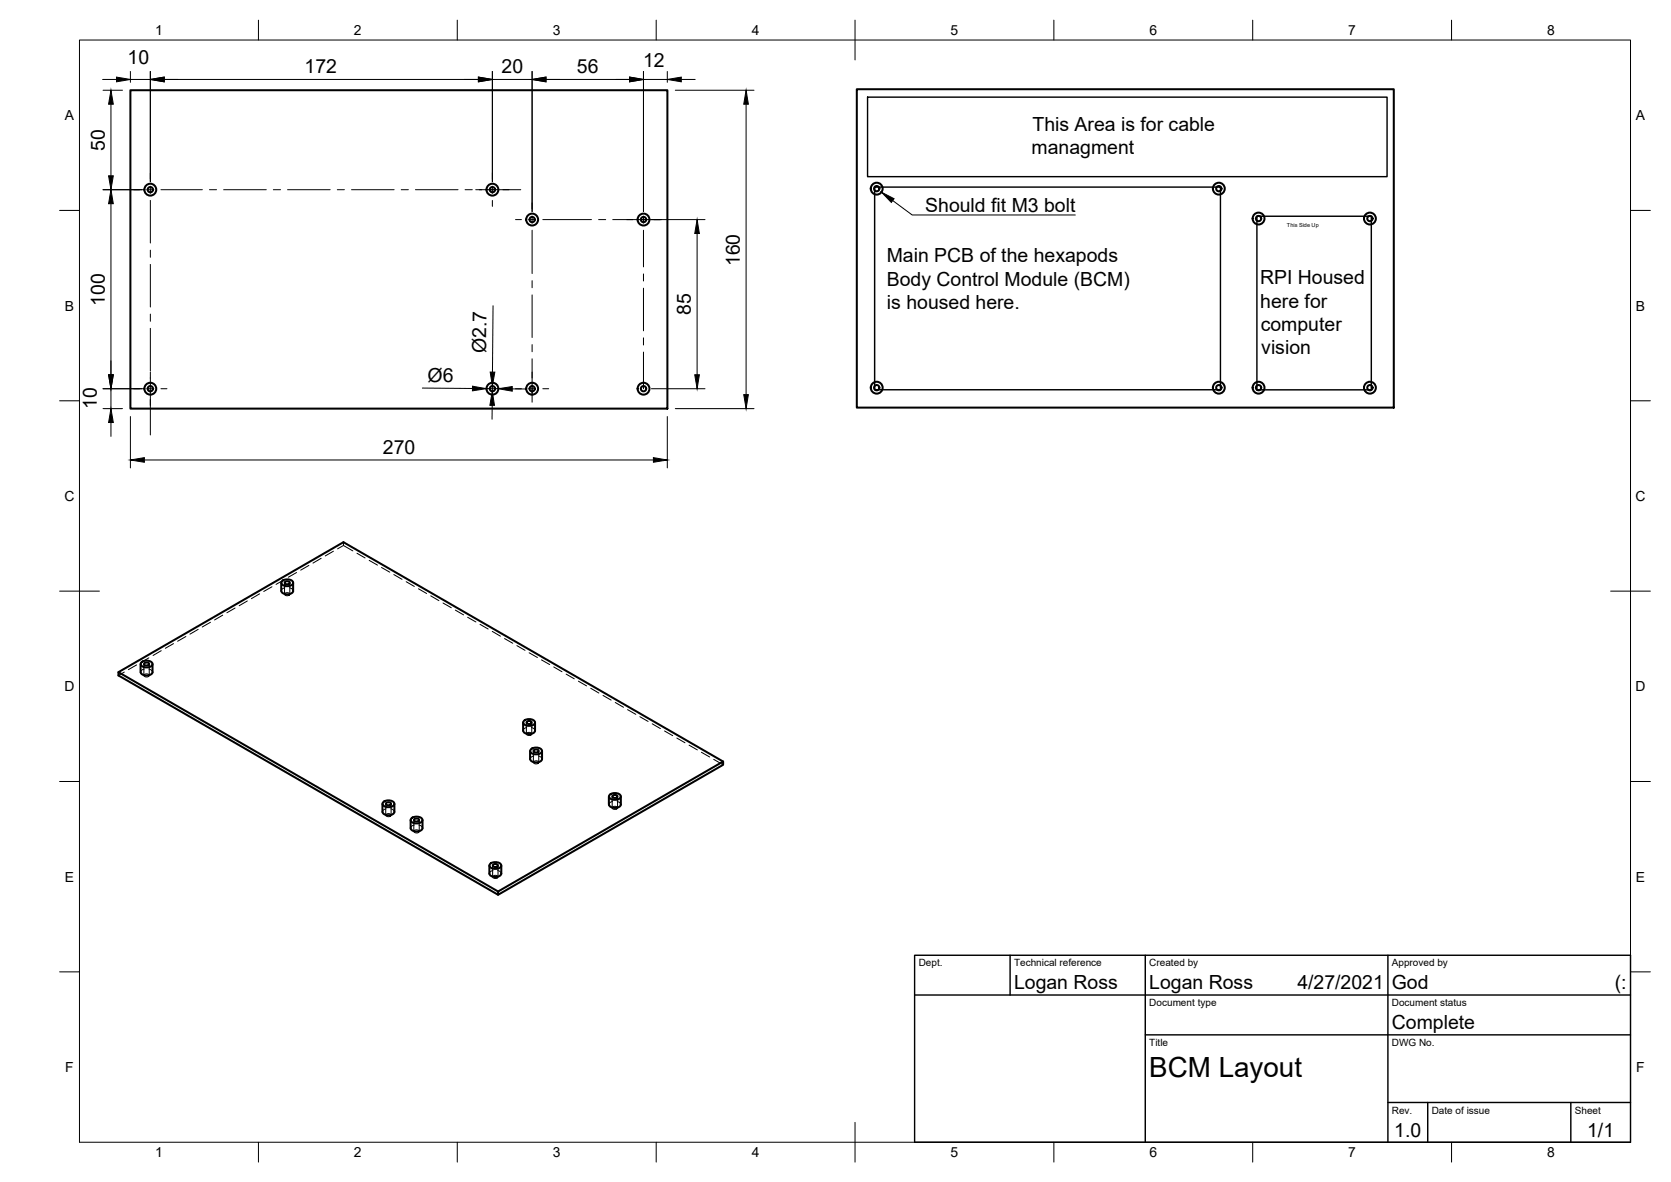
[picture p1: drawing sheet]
<svg xmlns="http://www.w3.org/2000/svg" width="420mm" height="297mm" viewBox="0 0 420 297" stroke-linecap="round" stroke-linejoin="round" font-family="sans-serif">
<!-- layer: Visible -->
<g fill="none" stroke="#000" stroke-width=".51">
<path d="M32.8 22.7h135v80h-135zM215.4 22.4h135.1v80h-135.1zM70.7 146.5v2M70.7 148.5a1.73 1.73 0 0 0 3 0M70.9 146.1a1.95 1.95 0 0 1 2.8 .2 1.29 1.29 0 0 1-1.7 1 .9 .9 0 0 1-1-.3 .9 .9 0 0 1-.1-.9zM71.8 146.2l.4-.1a.52 .52 0 0 1 .7 .4l-.7 .3a.52 .52 0 0 1-.6-.5zM73.7 146.5v2M29.8 168.9l95.4 55.1M35.3 166.9v2M35.5 166.5a1.95 1.95 0 0 1 2.8 .2 1.29 1.29 0 0 1-1.7 1 .9 .9 0 0 1-.9-.2 .9 .9 0 0 1-.2-1zM36.4 166.6l.5-.1a.52 .52 0 0 1 .6 .5l-.6 .3a.52 .52 0 0 1-.7-.5zM38.4 166.9v2a1.73 1.73 0 0 1-3 0"/>
<path d="M131.5 181.6v2M131.7 181.2a1.95 1.95 0 0 1 2.8 .2 1.29 1.29 0 0 1-1.7 1 .9 .9 0 0 1-.9-.2 .9 .9 0 0 1-.2-1zM132.6 181.3l.4-.1a.52 .52 0 0 1 .7 .5l-.7 .3a.52 .52 0 0 1-.6-.5zM133.3 188.7v2.1M133.5 188.3a1.95 1.95 0 0 1 2.8 .3 1.29 1.29 0 0 1-1.7 1 .9 .9 0 0 1-1-.3 .9 .9 0 0 1-.1-1zM134.3 188.4l.5-.1a.52 .52 0 0 1 .6 .5l-.6 .3a.52 .52 0 0 1-.6-.5zM134.5 181.6v2a1.73 1.73 0 0 1-2.9 0M136.3 188.7v2.1a1.73 1.73 0 0 1-3 0M153.3 199.8a1.95 1.95 0 0 1 2.8 .2 1.29 1.29 0 0 1-1.7 1 .9 .9 0 0 1-1-.3 .9 .9 0 0 1-.1-.9zM154.1 199.9l.5-.1a.52 .52 0 0 1 .7 .4l-.7 .3a.52 .52 0 0 1-.6-.5zM181.8 191.4l-56.6 32.6v.9l-95.4-55.2v-.8l56.6-32.6 95.4 55.1v.8l-56.6 32.7M96.2 202v2a1.73 1.73 0 0 0 3 0v-2"/>
<path d="M96.3 201.6a1.95 1.95 0 0 1 2.8 .3 1.29 1.29 0 0 1-1.7 .9 .9 .9 0 0 1-.9-.2 .9 .9 0 0 1-.2-1zM97.2 201.7l.5-.1a.52 .52 0 0 1 .6 .5l-.6 .3a.52 .52 0 0 1-.7-.5zM103.3 206.1v2a1.73 1.73 0 0 0 2.9 0v-2M103.4 205.7a1.95 1.95 0 0 1 2.8 .2 1.29 1.29 0 0 1-1.7 1 .9 .9 0 0 1-.9-.2 .9 .9 0 0 1-.2-1zM104.3 205.8l.4-.1a.52 .52 0 0 1 .7 .5l-.7 .3a.52 .52 0 0 1-.6-.5zM123 217.5v2M123.1 219.5a1.73 1.73 0 0 0 2.9 0M123.2 217.1a1.95 1.95 0 0 1 2.8 .3 1.29 1.29 0 0 1-1.7 1 .9 .9 0 0 1-.9-.3 .9 .9 0 0 1-.2-1zM124.1 217.2l.5-.1a.52 .52 0 0 1 .6 .5l-.6 .3a.52 .52 0 0 1-.7-.5zM126 217.5v2M153.1 200.2v2M153.1 202.2a1.73 1.73 0 0 0 3 0"/>
<path d="M156.1 200.2v2"/>
<circle cx="37.8" cy="47.7" r=".67"/>
<circle cx="37.8" cy="47.7" r="1.49"/>
<circle cx="123.8" cy="47.7" r=".67"/>
<circle cx="123.8" cy="47.7" r="1.49"/>
<circle cx="133.8" cy="55.2" r=".67"/>
<circle cx="133.8" cy="55.2" r="1.49"/>
<circle cx="161.8" cy="55.2" r=".67"/>
<circle cx="161.8" cy="55.2" r="1.49"/>
<circle cx="220.4" cy="47.4" r=".67"/>
<circle cx="220.4" cy="47.4" r="1.49"/>
<circle cx="306.5" cy="47.4" r=".67"/>
<circle cx="306.5" cy="47.4" r="1.49"/>
<circle cx="316.5" cy="54.9" r=".67"/>
<circle cx="316.5" cy="54.9" r="1.49"/>
<circle cx="344.5" cy="54.9" r=".67"/>
<circle cx="344.5" cy="54.9" r="1.49"/>
<circle cx="37.8" cy="97.7" r=".67"/>
<circle cx="37.8" cy="97.7" r="1.49"/>
<circle cx="123.8" cy="97.7" r=".67"/>
<circle cx="123.8" cy="97.7" r="1.49"/>
<circle cx="133.8" cy="97.7" r=".67"/>
<circle cx="133.8" cy="97.7" r="1.49"/>
<circle cx="161.8" cy="97.7" r=".67"/>
<circle cx="161.8" cy="97.7" r="1.49"/>
<circle cx="220.4" cy="97.4" r=".67"/>
<circle cx="220.4" cy="97.4" r="1.49"/>
<circle cx="306.5" cy="97.4" r=".67"/>
<circle cx="306.5" cy="97.4" r="1.49"/>
<circle cx="316.5" cy="97.4" r=".67"/>
<circle cx="316.5" cy="97.4" r="1.49"/>
<circle cx="344.5" cy="97.4" r=".67"/>
<circle cx="344.5" cy="97.4" r="1.49"/>
</g>
<!-- layer: Hidden -->
<g fill="none" stroke="#000" stroke-width=".25">
<path d="M83.8 138.5l-2 1.2M86.4 136.3v.8l2.3 1.3M86.4 137.1l-1.5 .8M89.7 139l2.1 1.2M46.7 160l-2 1.1M49.8 158.2l-2 1.2M52.9 156.4l-2.1 1.2M56 154.6l-2 1.2M59.1 152.8l-2.1 1.2M62.2 151l-2.1 1.2M65.3 149.2l-2.1 1.2M68.4 147.5l-2.1 1.1"/>
<path d="M71.5 145.7l-2.1 1.2M71.5 146.5v2.8M71.6 149.2a.71 .71 0 0 1 .7-.3 .71 .71 0 0 1 .5 .6 .72 .72 0 0 1-.7 .2 .72 .72 0 0 1-.5-.5zM71.6 147.7l-.7 .3-.2 .5M72.8 147.7l.7 .3 .2 .5M72.9 146.5v2.8M74.6 143.9l-2.1 1.2M77.7 142.1l-2.1 1.2M80.8 140.3l-2.1 1.2M92.8 140.8l2.1 1.2M95.9 142.6l2.1 1.2M99 144.4l2.1 1.2"/>
<path d="M102.1 146.2l2.1 1.2M105.2 148l2.1 1.1M108.3 149.7l2.1 1.2M111.4 151.5l2.1 1.2M114.5 153.3l2.1 1.2M117.6 155.1l2.1 1.2M120.7 156.9l2 1.2M123.8 158.7l2 1.2M31.3 168.9l-1.5 .8M34.4 167.1l-2.1 1.2M36.2 166.9v2.8M36.3 168.1l-.7 .4-.3 .4"/>
<path d="M36.3 169.6a.67 .67 0 0 1 .7-.3 .67 .67 0 0 1 .5 .6 .71 .71 0 0 1-.7 .2 .71 .71 0 0 1-.6-.5zM37.4 168.1l.7 .4 .3 .4M37.4 165.3l-2 1.2M37.5 166.9v2.8M40.5 163.5l-2 1.2M43.6 161.7l-2 1.2M126.9 160.5l2 1.2M130 162.2l2 1.2M133.1 164l2 1.2M136.1 165.8l2.1 1.2M139.2 167.6l2.1 1.2M142.3 169.4l2.1 1.2"/>
<path d="M145.4 171.2l2.1 1.2M148.5 173l2.1 1.2M151.6 174.8l2.1 1.1M154.7 176.5l2.1 1.2M157.8 178.3l2.1 1.2M132.4 181.6v2.8M132.4 182.8l-.7 .4-.2 .4M132.4 184.2a.68 .68 0 0 1 .8-.2 .68 .68 0 0 1 .4 .6 .73 .73 0 0 1-.7 .3 .73 .73 0 0 1-.5-.6zM133.6 182.8l.7 .4 .2 .4M133.7 181.6v2.8M134.1 188.7v2.9M134.2 191.4a.69 .69 0 0 1 .7-.2 .69 .69 0 0 1 .5 .5 .72 .72 0 0 1-.7 .3 .72 .72 0 0 1-.5-.5z"/>
<path d="M134.2 190l-.7 .3-.2 .5M135.4 190l.7 .3 .2 .5M135.5 188.7v2.9M160.9 180.1l2.1 1.2M164 181.9l2.1 1.2M167.1 183.7l2 1.2M170.2 185.5l2 1.2M173.3 187.3l2 1.2M176.4 189l2 1.2M179.5 190.8l2.3 1.4M97 202v2.9M97.1 204.7a.69 .69 0 0 1 .7-.3 .69 .69 0 0 1 .5 .6 .72 .72 0 0 1-.7 .3 .72 .72 0 0 1-.6-.6z"/>
<path d="M97.1 203.2l-.7 .3-.2 .5M98.3 203.2l.6 .3 .3 .5M98.3 202v2.9M104.1 206.1v2.8M104.1 208.8a.69 .69 0 0 1 .8-.3 .69 .69 0 0 1 .5 .6 .68 .68 0 0 1-.8 .3 .68 .68 0 0 1-.5-.6zM104.2 207.3l-.7 .3-.2 .5M105.3 207.3l.7 .3 .2 .5M105.4 206.1v2.8M123.9 217.5v2.9M124 218.8l-.7 .3-.3 .4M125.1 218.8l.7 .3 .2 .4M125.2 217.5v2.9"/>
<path d="M153.9 200.2v2.8M153.9 202.9a.71 .71 0 0 1 .8-.3 .71 .71 0 0 1 .5 .6 .73 .73 0 0 1-.7 .2 .73 .73 0 0 1-.6-.5zM154 201.4l-.7 .3-.2 .5M155.2 201.4l.7 .3 .2 .5M155.3 200.2v2.8M123.9 220.2a.76 .76 0 0 1 1.3 .3 .74 .74 0 0 1-.7 .3 .74 .74 0 0 1-.6-.6z"/>
</g>
<!-- layer: Border -->
<g fill="none" stroke="#000" stroke-width=".25">
<path d="M20 10.1h390v276.9h-390zM65 5.1v5M115 5.1v5M165 5.1v5M215 5.1v10M265 5.1v5M315 5.1v5M365 5.1v5M15 52.9h5M410 52.9h5M15 100.7h5M410 100.7h5"/>
<path d="M15 148.6h10M405 148.6h10M15 196.4h5M410 196.4h5M15 244.2h5M410 244.2h5M65 287v5M115 287v5M165 287v5M215 282.1v9.9M265 287v5M315 287v5"/>
<path d="M365 287v5"/>
</g>
<!-- layer: TitleBlock -->
<path d="M230 240.1h180v46.9h-180zM230 250h180M254 240.1v9.9M288 240.1v46.9M349 240.1v46.9M288 260.1h122M349 277.1h61M359 277.1v9.9M395 277.1v9.9" fill="none" stroke="#000" stroke-width=".36"/>
<!-- layer: Center Lines -->
<g fill="none" stroke="#000" stroke-width=".25">
<path d="M33.6 47.7h1.5M36.9 47.7h1.8M37.8 43.5v1.5M37.8 46.8v1.8M37.8 50.4v10.7M40.5 47.7h10.4M52.7 47.7h1.7M56.2 47.7h10.8M68.7 47.7h1.8M72.3 47.7h10.7M84.8 47.7h1.8M88.4 47.7h10.7"/>
<path d="M100.9 47.7h1.8M104.5 47.7h10.7M116.9 47.7h1.8M119.6 47.7h11.3M123.8 43.5v1.5M123.8 46.8v1.8M123.8 50.4v1.5M129.6 55.2h1.5M132.9 55.2h1.8M133.8 51v1.5M133.8 54.3v1.8M133.8 57.9v10.9"/>
<path d="M136.5 55.2h12.2M150.5 55.2h1.8M154.1 55.2h12.2M161.8 51v1.5M161.8 54.3v1.8M161.8 57.9v9.2M37.8 62.9v1.8M37.8 66.4v10.8M37.8 78.9v1.8M133.8 70.5v1.8M133.8 74.1v10.7M161.8 68.8v1.8"/>
<path d="M161.8 72.4v10.7M33.6 97.7h1.5M36.9 97.7h1.8M37.8 82.5v10.7M37.8 93.5v15.8M40.5 97.7h1.5M129.6 97.7h1.5M132.9 97.7h1.8M133.8 86.6v1.8M133.8 90.2v10.9M136.5 97.7h1.5M161.8 84.9v1.8"/>
<path d="M161.8 88.5v9.2"/>
</g>
<!-- layer: Dimensions -->
<g fill="none" stroke="#000" stroke-width=".25">
<path d="M25.8 20h3.5M32.8 20h5M32.8 18v2.7M37.8 18v27.7M41.3 20h79M123.8 18v27.7M123.8 20h10M133.8 18v35.2M137.3 20h21M161.8 20h6M161.8 18v35.2M167.8 18v2.7"/>
<path d="M171.3 20h3.5M25.9 22.7h4.9M27.9 26.2v18M169.8 22.7h19.8M187.6 26.2v73M25.9 47.7h9.9M27.9 51.2v43M163.8 55.2h13.5M175.3 58.7v35.5M124 76.8l-.2 16.7M25.9 97.7h9.9M27.9 97.7v5"/>
<path d="M106.2 97.5l12.6 .1M122.3 97.7h3M123.8 97v1.3M128.8 97.7l3.5 .1M163.8 97.7h13.5M25.9 102.7h4.9M27.9 106.2v3.5M32.8 104.7v12.9M36.3 115.6h128M123.8 101.9l-.1 3.5M167.8 104.7v12.9M169.8 102.7h19.8"/>
</g>
<g fill="#000" stroke="#000" stroke-width=".25">
<path d="M29.3 19.4l3.5 .6-3.5 .6zM37.8 20l3.5-.6v1.2zM120.3 19.4l3.5 .6-3.5 .6zM133.8 20l3.5-.6v1.2zM158.3 19.4l3.5 .6-3.5 .6zM167.8 20l3.5-.6v1.2zM27.9 22.7l.6 3.5h-1.2zM187.6 22.7l.6 3.5h-1.2zM27.9 47.7l.6 3.5h-1.2zM27.3 44.2h1.2l-.6 3.5zM175.3 55.2l.6 3.5h-1.2zM27.3 94.2h1.2l-.6 3.5z"/>
<path d="M118.8 97.1l3.5 .6-3.5 .5zM123.3 93.5h1.1l-.6 3.5zM125.3 97.7l3.5-.6v1.2zM174.7 94.2h1.2l-.6 3.5zM187 99.2h1.2l-.6 3.5zM27.9 102.7l.6 3.5h-1.2zM32.8 115.6l3.5-.6v1.2zM123.8 98.3l.5 3.6h-1.1zM164.3 115l3.5 .6-3.5 .6z"/>
</g>
<!-- layer: Sketch1 -->
<path d="M218.1 24.4h130.7v20h-130.7z" fill="none" stroke="#000" stroke-width=".36"/>
<!-- layer: Sketch2 -->
<path d="M219.9 47h87v50.9h-87zM316 54.3h28.8v43.7h-28.8z" fill="none" stroke="#000" stroke-width=".36"/>
<!-- layer: Annotations -->
<path d="M221.7 48.3l3.1 1.6-.7 1z" fill="#000" stroke="#000" stroke-width=".25"/>
<path d="M224.5 50.4l4.9 3.6h41" fill="none" stroke="#000" stroke-width=".25"/>
<text font-size="7" x="289" y="270.6">BCM Layout</text>
<g font-size="4.9">
<text x="32.1" y="16.2">10</text>
<text x="161.7" y="16.7">12</text>
<text x="76.6" y="18.5">172</text>
<text x="126.1" y="18.4">20</text>
<text x="145.1" y="18.4">56</text>
<text x="259.6" y="32.8">This Area is for cable</text>
<text x="26.3" y="37.9" transform="rotate(-90 26.3 37.9)">50</text>
<text x="259.4" y="38.7">managment</text>
<text x="232.6" y="53.3">Should fit M3 bolt</text>
<text x="223" y="65.9">Main PCB of the hexapods</text>
<text x="186" y="66.9" transform="rotate(-90 186 66.9)">160</text>
<text x="223" y="71.8">Body Control Module (BCM)</text>
<text x="316.8" y="71.4">RPI Housed</text>
<text x="26.3" y="76.9" transform="rotate(-90 26.3 76.9)">100</text>
<text x="223" y="77.6">is housed here.</text>
<text x="316.9" y="77.3">here for</text>
<text x="173.7" y="79.1" transform="rotate(-90 173.7 79.1)">85</text>
<text x="317" y="83.1">computer</text>
<text x="122.2" y="88.7" transform="rotate(-90 122.2 88.7)">Ø2.7</text>
<text x="317.1" y="89">vision</text>
<text x="107.5" y="95.9" transform="rotate(1 107.5 95.9)">Ø6</text>
<text x="24.3" y="102.7" transform="rotate(-90 24.3 102.7)">10</text>
<text x="96.3" y="114">270</text>
<text x="255" y="248.5">Logan Ross</text>
<text x="289" y="248.5">Logan Ross</text>
<text x="326.2" y="248.5">4/27/2021</text>
<text x="350" y="248.5">God</text>
<text x="406" y="248.5">(:</text>
<text x="350" y="258.6">Complete</text>
<text x="350.6" y="285.7">1.0</text>
<text x="399.1" y="285.7">1/1</text>
</g>
<g font-size="3.5">
<text x="39" y="8.8">1</text>
<text x="89" y="8.8">2</text>
<text x="139" y="8.8">3</text>
<text x="189" y="8.8">4</text>
<text x="239" y="8.8">5</text>
<text x="289" y="8.8">6</text>
<text x="339" y="8.8">7</text>
<text x="389" y="8.8">8</text>
<text x="16.3" y="30.2">A</text>
<text x="411.3" y="30.2">A</text>
<text x="16.3" y="78">B</text>
<text x="411.3" y="78">B</text>
<text x="16.2" y="125.9">C</text>
<text x="411.2" y="125.9">C</text>
<text x="16.2" y="173.7">D</text>
<text x="411.2" y="173.7">D</text>
<text x="16.3" y="221.6">E</text>
<text x="411.3" y="221.6">E</text>
<text x="16.4" y="269.4">F</text>
<text x="411.4" y="269.4">F</text>
<text x="39" y="290.8">1</text>
<text x="89" y="290.8">2</text>
<text x="139" y="290.8">3</text>
<text x="189" y="290.8">4</text>
<text x="239" y="290.8">5</text>
<text x="289" y="290.8">6</text>
<text x="339" y="290.8">7</text>
<text x="389" y="290.8">8</text>
</g>
<g font-size="2.5">
<text x="231" y="242.9">Dept.</text>
<text x="255" y="242.9">Technical reference</text>
<text x="289" y="242.9">Created by</text>
<text x="350" y="242.9">Approved by</text>
<text x="289" y="252.8">Document type</text>
<text x="350" y="252.8">Document status</text>
<text x="289" y="262.9">Title</text>
<text x="350" y="262.9">DWG No.</text>
<text x="350" y="279.9">Rev.</text>
<text x="360" y="279.9">Date of issue</text>
<text x="396" y="279.9">Sheet</text>
</g>
<text font-size="1.4" x="323.6" y="57.1">This Side Up</text>
</svg>
